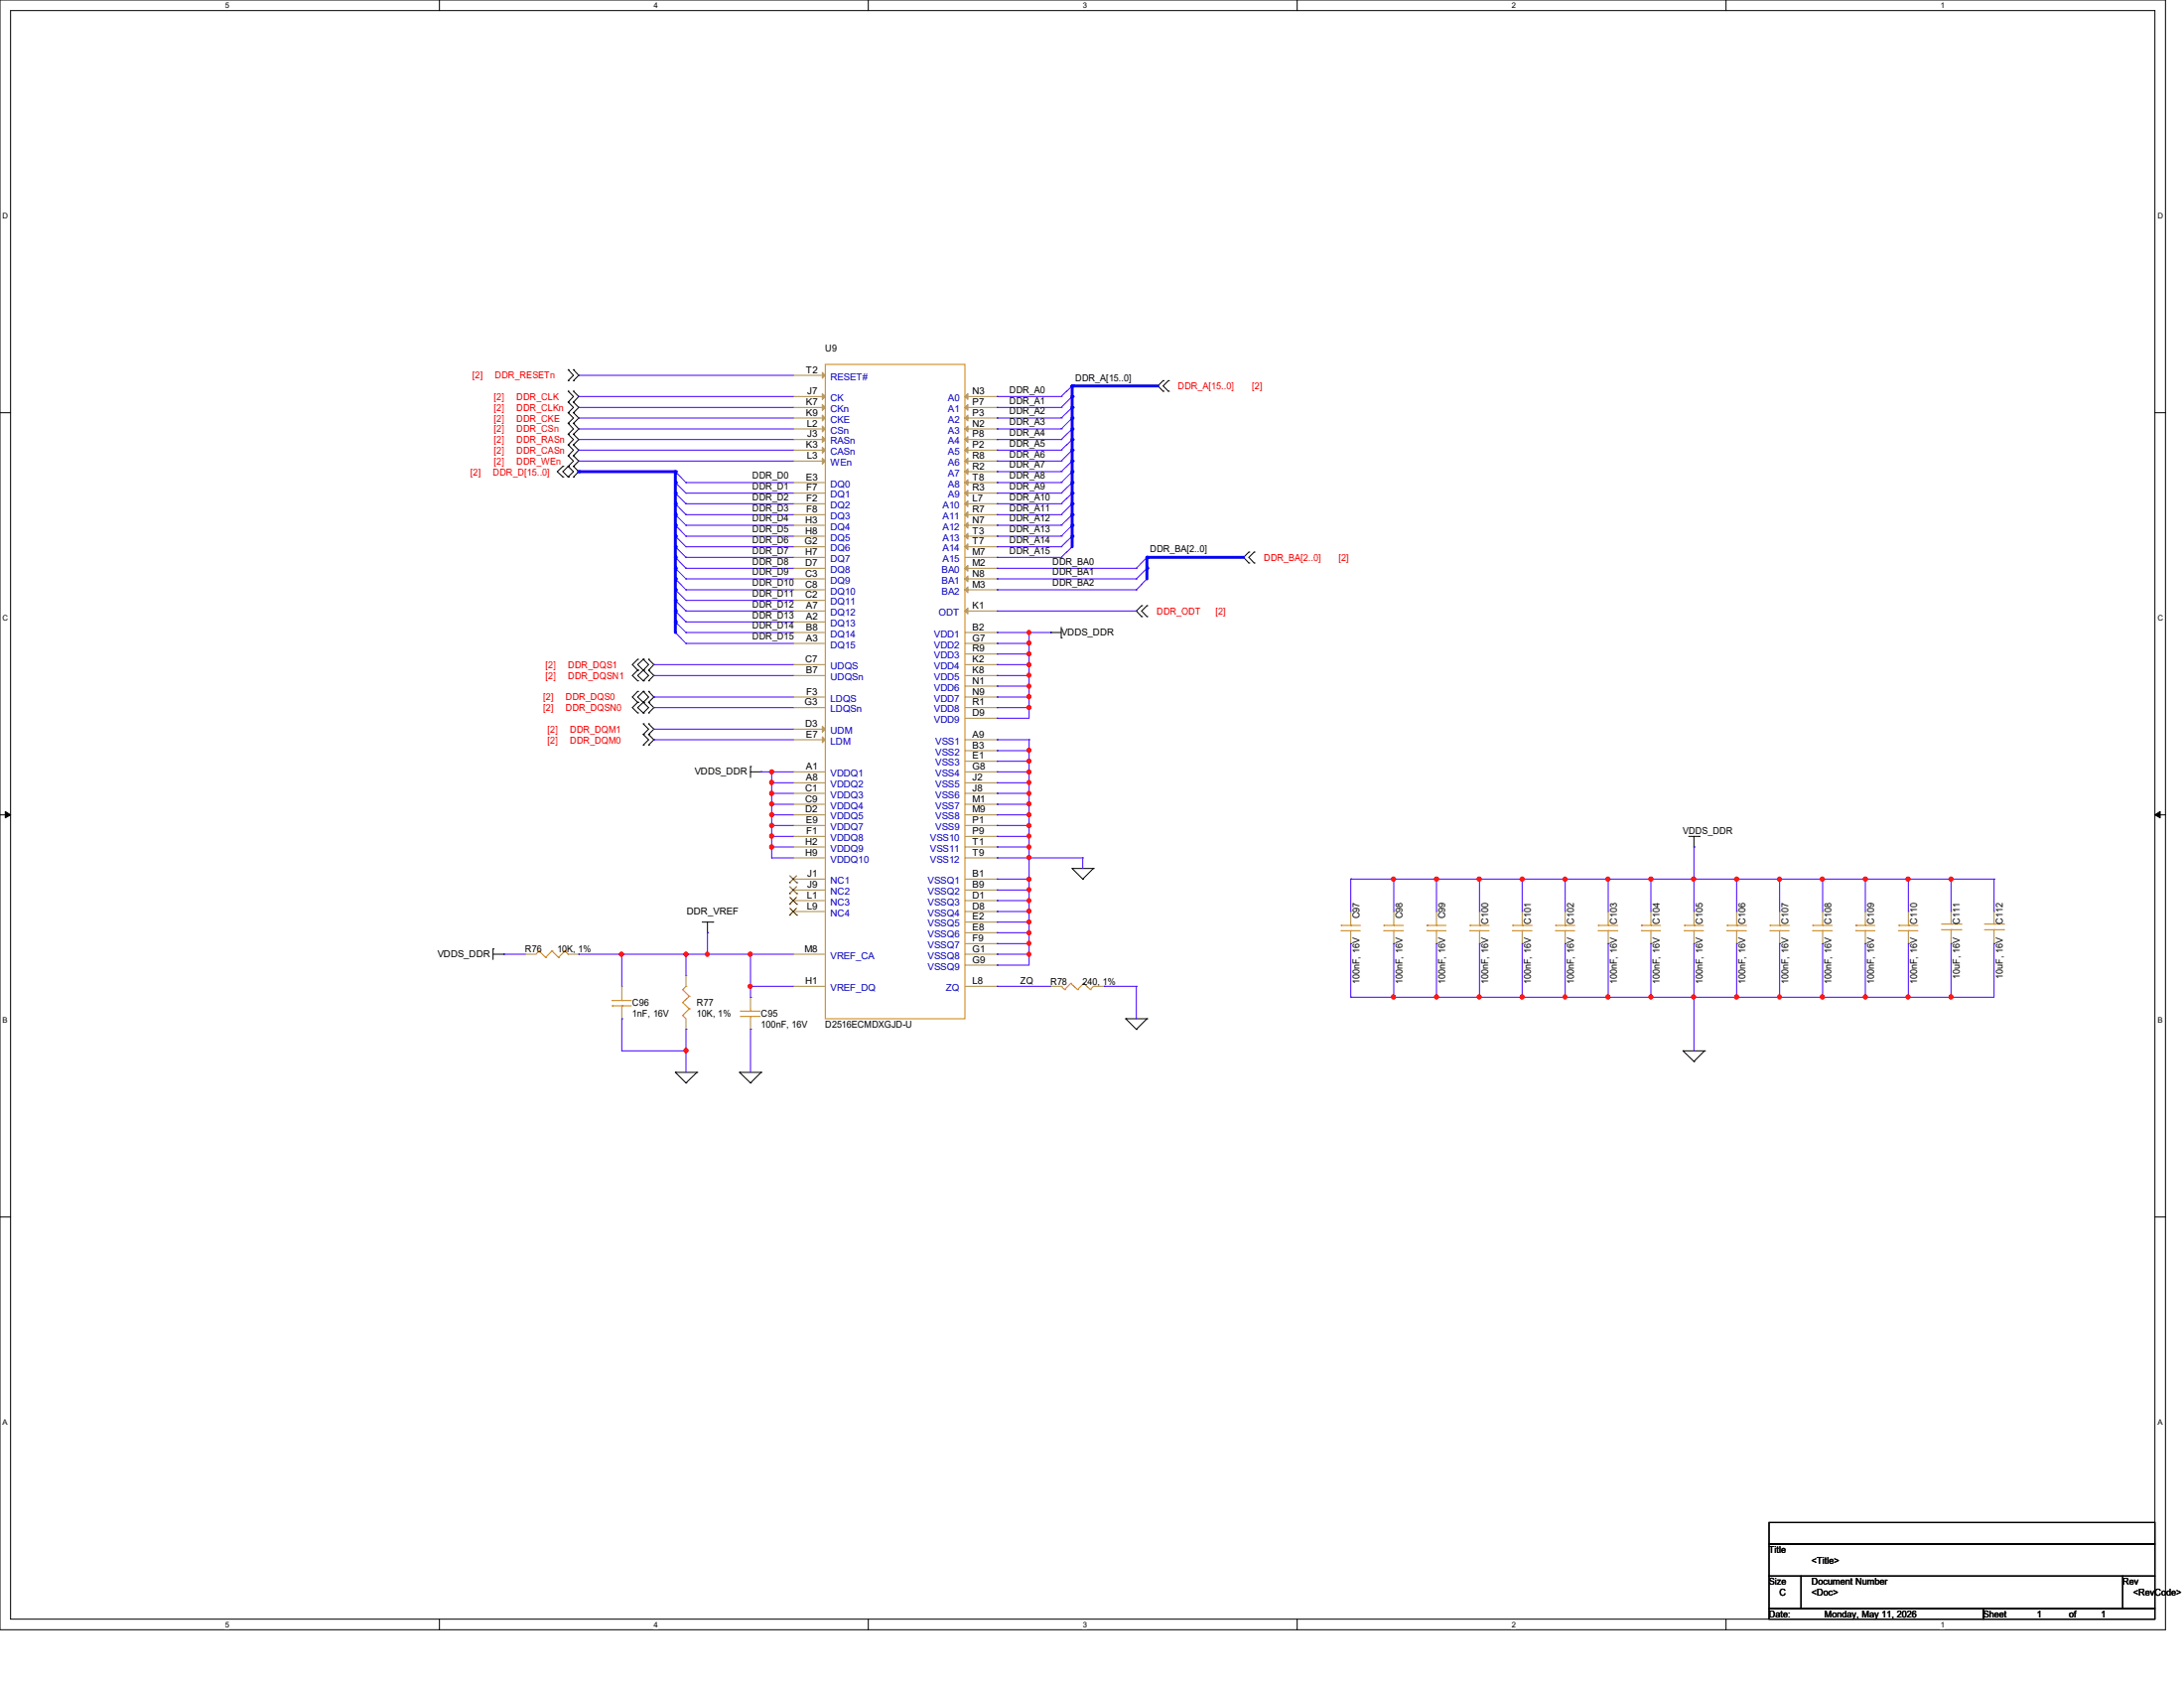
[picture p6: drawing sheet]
<svg xmlns="http://www.w3.org/2000/svg" width="279mm" height="216mm" viewBox="0 0 279 216" stroke-linecap="round" stroke-linejoin="round" font-family="sans-serif">
<path d="M0 0h277v208.4h-277zM1.4 1.4h274.3v205.7h-274.3z" fill="none" stroke="#000" stroke-width=".13"/>
<g fill="#fff">
<path d="M28.8 .1h.5v1.1h-.5z"/>
<path d="M28.8 207.2h.5v1.1h-.5z"/>
</g>
<path d="M56.2 0v1.4M56.2 207.1v1.3" fill="none" stroke="#000" stroke-width=".13"/>
<g fill="#fff">
<path d="M83.7 .1h.5v1.1h-.5z"/>
<path d="M83.7 207.2h.5v1.1h-.5z"/>
</g>
<path d="M111.1 0v1.4M111.1 207.1v1.3" fill="none" stroke="#000" stroke-width=".13"/>
<g fill="#fff">
<path d="M138.5 .1h.6v1.1h-.6z"/>
<path d="M138.5 207.2h.6v1.1h-.6z"/>
</g>
<path d="M165.9 0v1.4M165.9 207.1v1.3" fill="none" stroke="#000" stroke-width=".13"/>
<g fill="#fff">
<path d="M193.4 .1h.5v1.1h-.5z"/>
<path d="M193.4 207.2h.5v1.1h-.5z"/>
</g>
<path d="M220.8 0v1.4M220.8 207.1v1.3" fill="none" stroke="#000" stroke-width=".13"/>
<g fill="#fff">
<path d="M248.2 .1h.6v1.1h-.6z"/>
<path d="M248.2 207.2h.6v1.1h-.6z"/>
<path d="M.3 27.1h.8v1.1h-.8z"/>
<path d="M276 27.1h.7v1.1h-.7z"/>
<path d="M.3 78.5h.8v1.1h-.8z"/>
<path d="M276 78.5h.7v1.1h-.7z"/>
</g>
<path d="M0 52.8h1.4M275.7 52.8h1.3" fill="none" stroke="#000" stroke-width=".13"/>
<g fill="#fff">
<path d="M.3 129.9h.7v1.1h-.7z"/>
<path d="M276 129.9h.6v1.1h-.6z"/>
</g>
<path d="M0 104.2h1.4M275.7 104.2h1.3" fill="none" stroke="#000" stroke-width=".13"/>
<path d="M.7 103.8l.7 .4-.7 .4zM275.7 104.2l.7-.4v.8z" fill="#000" stroke="#000" stroke-width=".13"/>
<g fill="#fff">
<path d="M.3 181.4h.7v1.1h-.7z"/>
<path d="M276 181.4h.6v1.1h-.6z"/>
</g>
<g fill="none" stroke="#000" stroke-width=".13">
<path d="M72 59.6h.1M72 59.6l-.7 .7 .7 .7M72.7 48.7h.1M72.7 47.3h.1M72.7 51.4h.1M72.7 50h.1M72.7 52.8h.1M72.7 54.1h.1M72.7 55.5h.1M72.7 56.9h.1M72.7 58.3h.1M72.7 59.6h.1"/>
<path d="M72.7 47.3l.7 .7-.7 .7M72.7 50l.7 .7-.7 .7M72.7 51.4l.7 .7-.7 .7M72.7 52.8l.7 .7-.7 .6M72.7 54.1l.7 .8-.7 .6M72.7 55.5l.7 .7-.7 .7M72.7 56.9l.7 .7-.7 .7M72.7 58.3l.7 .7-1.4 1.3 .7 .7M72.7 59.6l.7 .7-.7 .7M73.4 47.3h.1M73.4 48.7h.1M73.4 50h.1"/>
<path d="M73.4 51.4h.1M73.4 52.8h.1M73.4 54.1h.1M73.4 55.5h.1M73.4 56.9h.1M73.4 58.3h.1M73.4 59.6h.1M73.4 47.3l.6 .7-.6 .7M73.4 50l.6 .7-.6 .7M73.4 51.4l.6 .7-.6 .7M73.4 52.8l.6 .7-.6 .6M73.4 54.1l.6 .8-.6 .6"/>
<path d="M73.4 55.5l.6 .7-.6 .7M73.4 56.9l.6 .7-.6 .7M73.4 58.3l.6 .7-.6 .6M73.4 59.6l.6 .7-.6 .7M148.8 48.7h.1M148.8 50h.1M148.8 48.7l-.7 .7 .7 .6M149.5 50h.1M149.5 48.7h.1M149.5 48.7l-.7 .7 .7 .6M72 61h.1M72.7 61h.1"/>
<path d="M73.4 61h.1M146 77.5h.1M146 78.9h.1M146 77.5l-.6 .6 .6 .8M146.7 78.9h.1M146.7 77.5h.1M146.7 77.5l-.7 .6 .7 .8M159.8 70.6h.1M159.8 72h.1M159.8 70.6l-.7 .7 .7 .7M160.4 72h.1M160.4 70.6h.1"/>
<path d="M160.4 70.6l-.6 .7 .6 .7M81.6 84.3h.1M81.6 85.7h.1M81.6 87.1h.1M81.6 88.4h.1M81.6 89.8h.1M81.6 91.2h.1M81.6 84.3l-.7 .7 .7 .7M81.6 85.7l-.7 .7 .7 .7M81.6 88.4l-.7 .8 .7 .6M81.6 89.8l-.7 .7 .7 .7M82.3 85.7h.1"/>
<path d="M82.3 84.3h.1M82.3 87.1h.1M82.3 89.8h.1M82.3 88.4h.1M82.3 91.2h.1M82.3 93.9h.1M82.3 92.6h.1M82.3 95.3h.1M82.3 84.3l-.7 .7 1.4 1.4-.7 .7M82.3 84.3l.7 .7-.7 .7M82.3 85.7l-.7 .7 .7 .7M82.3 88.4l-.7 .8 .7 .6"/>
<path d="M82.3 88.4l.7 .8-.7 .6M82.3 89.8l-.7 .7 .7 .7M82.3 89.8l.7 .7-.7 .7M82.3 92.6l.7 .7-.7 .6M82.3 93.9l.7 .7-.7 .7M83 84.3h.1M83 85.7h.1M83 87.1h.1M83 88.4h.1M83 89.8h.1M83 91.2h.1M83 92.6h.1"/>
<path d="M83 93.9h.1M83 95.3h.1M83 84.3l.7 .7-.7 .7M83 85.7l.7 .7-.7 .7M83 88.4l.7 .8-.7 .6M83 89.8l.7 .7-.7 .7M83 92.6l.7 .7-.7 .6M83 93.9l.7 .7-.7 .7M96 98h.1M96 98.7h1.4M96 98v1.4M97.4 98.7h.1"/>
<path d="M134.4 80.9h.1M134.4 80.9h1.4M135.8 81.6h.1M135.8 80.2v1.4M89.8 117.9h1.4M90.5 119.3h.1M90.5 117.9v1.4M91.2 117.9h.1M137.2 111.1h.1M137.2 111.1h2.7M137.2 111.1l1.3 1.3M138.5 112.4h.1"/>
<path d="M139.9 111.1h.1M139.9 111.1l-1.4 1.3M216 107h1.4M216.7 108.3h.1M216.7 107v1.3M217.4 107h.1M63.1 121.4h.1M63.1 122h1.3M63.1 121.4v1.3M64.4 122h.1M86.4 137.2h.1M86.4 137.2h2.8"/>
<path d="M86.4 137.2l1.4 1.3M87.8 138.5h.1M89.2 137.2h.1M89.2 137.2l-1.4 1.3M94.6 137.2h.1M94.6 137.2h2.8M94.6 137.2l1.4 1.3M96 138.5h.1M97.4 137.2h.1M97.4 137.2l-1.4 1.3M144 130.3h.1M144 130.3h2.7"/>
<path d="M144 130.3l1.4 1.4M145.4 131.7h.1M146.7 130.3h.1M146.7 130.3l-1.3 1.4M215.3 134.4h.1M215.3 134.4h2.8M215.3 134.4l1.4 1.4M216.7 135.8h.1M218.1 134.4h.1M218.1 134.4l-1.4 1.4M0 155.7h1.4M275.7 155.7h1.3"/>
<path d="M226.3 194.7h49.4v2.8h-49.4zM226.3 197.5h49.4v4.1h-49.4zM226.3 201.6h4.1v4.1h-4.1zM226.3 205.7h27.4v1.4h-27.4zM230.4 201.6h41.2v4.1h-41.2zM253.7 205.7h22v1.4h-22zM271.6 201.6h4.1v4.1h-4.1z"/>
</g>
<g fill="none" stroke="#4200ff" stroke-width=".13">
<path d="M74 48h.1M74 50.7h.1M74 52.1h.1M74 53.5h.1M74 54.9h.1M74 56.2h.1M74 57.6h.1M74 59h.1M74 48h27.5M74 50.7h27.5M74 52.1h27.5M74 53.5h27.5"/>
<path d="M74 54.9h27.5M74 56.2h27.5M74 57.6h27.5M74 59h27.5M135.8 50.7h.1M135.8 52.1h.1M135.8 53.5h.1M135.8 54.9h.1M135.8 56.2h.1M135.8 57.6h.1M135.8 59h.1M137.2 49.4l-1.4 1.3"/>
<path d="M137.2 50.7l-1.4 1.4M137.2 52.1l-1.4 1.4M137.2 53.5l-1.4 1.4M137.2 54.9l-1.4 1.3M137.2 56.2l-1.4 1.4M137.2 57.6l-1.4 1.4M137.2 59l-1.4 1.3M86.4 60.3h.1M86.4 61.7h.1M86.4 63.1h.1M86.4 64.4h.1M86.4 65.8h.1"/>
<path d="M86.4 67.2h.1M86.4 68.6h.1M86.4 69.9h.1M86.4 71.3h.1M86.4 72.7h.1M86.4 74h.1M86.4 75.4h.1M86.4 76.8h.1M86.4 78.1h.1M86.4 79.5h.1M86.4 60.3l1.4 1.4M86.4 61.7l1.4 1.4"/>
<path d="M86.4 63.1l1.4 1.3M86.4 64.4l1.4 1.4M86.4 65.8l1.4 1.4M86.4 67.2l1.4 1.4M86.4 68.6l1.4 1.3M86.4 69.9l1.4 1.4M86.4 71.3l1.4 1.4M86.4 72.7l1.4 1.3M86.4 74l1.4 1.4M86.4 75.4l1.4 1.4M86.4 76.8l1.4 1.3M86.4 78.1l1.4 1.4"/>
<path d="M86.4 79.5l1.4 1.4M87.8 61.7h.1M87.8 63.1h.1M87.8 64.4h.1M87.8 65.8h.1M87.8 67.2h.1M87.8 68.6h.1M87.8 69.9h.1M87.8 71.3h.1M87.8 72.7h.1M87.8 74h.1M87.8 75.4h.1"/>
<path d="M87.8 76.8h.1M87.8 78.1h.1M87.8 79.5h.1M87.8 61.7h13.7M87.8 63.1h13.7M87.8 64.4h13.7M87.8 65.8h13.7M87.8 67.2h13.7M87.8 68.6h13.7M87.8 69.9h13.7M87.8 71.3h13.7M87.8 72.7h13.7"/>
<path d="M87.8 74h13.7M87.8 75.4h13.7M87.8 76.8h13.7M87.8 78.1h13.7M87.8 79.5h13.7M135.8 60.3h.1M135.8 61.7h.1M135.8 63.1h.1M135.8 64.4h.1M135.8 65.8h.1M135.8 67.2h.1M135.8 68.6h.1"/>
<path d="M135.8 71.3h.1M135.8 69.9h.1M137.2 60.3l-1.4 1.4M137.2 61.7l-1.4 1.4M137.2 63.1l-1.4 1.3M137.2 64.4l-1.4 1.4M137.2 65.8l-1.4 1.4M137.2 67.2l-1.4 1.4M137.2 69.9l-1.4 1.4M137.2 68.6l-1.4 1.3M145.4 72.7h.1M145.4 74h.1"/>
<path d="M145.4 75.4h.1M146.7 71.3l-1.3 1.4M146.7 72.7l-1.3 1.3M146.7 74l-1.3 1.4M86.4 80.9h.1M86.4 80.9l1.4 1.4M87.8 80.9h.1M87.8 82.3h.1M87.8 80.9h13.7M87.8 82.3h13.7"/>
</g>
<g fill="none" stroke="#cc8006" stroke-width=".13">
<path d="M105.6 46.6h17.8v83.7h-17.8zM171.6 118.4h.1M171.6 119h.1M171.6 118.4h2.4M171.6 119h2.4M172.8 119h.1M172.8 118.4h.1M172.8 117.9v.5M172.8 119v.3M177 118.4h.1M177 119h.1M177 118.4h2.5"/>
<path d="M177 119h2.5M178.3 119h.1M178.3 118.4h.1M178.3 117.9v.5M178.3 119v.3M182.5 118.4h.1M182.5 119h.1M182.5 118.4h2.5M182.5 119h2.5M183.8 119h.1M183.8 118.4h.1M183.8 117.9v.5"/>
<path d="M183.8 119v.3M188 118.4h.1M188 119h.1M188 118.4h2.5M188 119h2.5M189.3 119h.1M189.3 118.4h.1M189.3 117.9v.5M189.3 119v.3M193.5 118.4h.1M193.5 119h.1M193.5 118.4h2.5"/>
<path d="M193.5 119h2.5M194.7 119h.1M194.7 118.4h.1M194.7 117.9v.5M194.7 119v.3M199 118.4h.1M199 119h.1M199 118.4h2.5M199 119h2.5M200.2 119h.1M200.2 118.4h.1M200.2 117.9v.5"/>
<path d="M200.2 119v.3M204.5 118.4h.1M204.5 119h.1M204.5 118.4h2.5M204.5 119h2.5M205.7 119h.1M205.7 118.4h.1M205.7 117.9v.5M205.7 119v.3M210 118.4h.1M210 119h.1M210 118.4h2.4"/>
<path d="M210 119h2.4M211.2 119h.1M211.2 118.4h.1M211.2 117.9v.5M211.2 119v.3M215.5 118.4h.1M215.5 119h.1M215.5 118.4h2.4M215.5 119h2.4M216.7 119h.1M216.7 118.4h.1M216.7 117.9v.5"/>
<path d="M216.7 119v.3M220.9 118.4h.1M220.9 119h.1M220.9 118.4h2.5M220.9 119h2.5M222.2 119h.1M222.2 118.4h.1M222.2 117.9v.5M222.2 119v.3M226.4 118.4h.1M226.4 119h.1M226.4 118.4h2.5"/>
<path d="M226.4 119h2.5M227.7 119h.1M227.7 118.4h.1M227.7 117.9v.5M227.7 119v.3M231.9 118.4h.1M231.9 119h.1M231.9 118.4h2.5M231.9 119h2.5M233.2 119h.1M233.2 118.4h.1M233.2 117.9v.5"/>
<path d="M233.2 119v.3M237.4 118.4h.1M237.4 119h.1M237.4 118.4h2.5M237.4 119h2.5M238.6 119h.1M238.6 118.4h.1M238.6 117.9v.5M238.6 119v.3M242.9 118.4h.1M242.9 119h.1M242.9 118.4h2.5"/>
<path d="M242.9 119h2.5M244.1 119h.1M244.1 118.4h.1M244.1 117.9v.5M244.1 119v.3M248.4 118.9h2.5M248.4 118.2h2.5M249.6 118.2h.1M249.6 118.9h.1M249.6 117.9v.3M249.6 118.9v.4M250.9 118.9h.1"/>
<path d="M250.9 118.2h.1M253.9 118.9h2.4M253.9 118.2h2.4M255.1 118.2h.1M255.1 118.9h.1M255.1 117.9v.3M255.1 118.9v.4M256.3 118.9h.1M256.3 118.2h.1M69 121.6h.1M69 121.6l-.4 .4M69 121.6l.8 .9"/>
<path d="M69.8 122.5h.1M70.6 121.6h.1M70.6 121.6l-.8 .9M70.6 121.6l.9 .9M71.5 122.5h.1M72.3 121.6h.1M72.3 121.6l-.8 .9M72.3 121.6l.4 .4M72.7 122h.1M78.3 128h.1M78.3 128.7h.1M78.3 128h2.5"/>
<path d="M78.3 128.7h2.5M79.5 128.7h.1M79.5 128h.1M79.5 127.6v.4M79.5 128.7v.2M87.3 129.9h.1M87.3 128.2h.1M87.3 126.6h.1M87.3 129.9l.5 .4M87.3 128.2l.9 .8M87.3 126.6l.9 .8M87.8 126.2h.1"/>
<path d="M87.8 126.2l-.5 .4M88.2 129h.1M88.2 127.4h.1M88.2 129l-.9 .9M88.2 127.4l-.9 .8M94.7 129.3h.1M94.7 130h.1M94.7 129.3h2.5M94.7 130h2.5M96 130h.1M96 129.3h.1M96 128.9v.4"/>
<path d="M96 130v.3M135.8 126.2h.1M135.8 126.2l.4 .4M136.2 126.6h.1M137 125.8h.1M137 125.8l.8 .8M137 125.8l-.8 .8M137.8 126.6h.1M138.6 125.8h.1M138.6 125.8l.9 .8M138.6 125.8l-.8 .8M139.5 126.6h.1"/>
<path d="M139.9 126.2l-.4 .4"/>
</g>
<g fill="none" stroke="#a84" stroke-width=".13">
<path d="M101.5 57.6h.1M101.5 50.7h.1M101.5 53.5h.1M101.5 52.1h.1M101.5 54.9h.1M101.5 56.2h.1M101.5 48h.1M101.5 59h.1M101.5 50.7h4.1M101.5 52.1h4.1M101.5 53.5h4.1M101.5 54.9h4.1"/>
<path d="M101.5 56.2h4.1M101.5 57.6h4.1M101.5 59h4.1M101.5 48h4.1M123.4 50.7h4.2M123.4 52.1h4.2M123.4 53.5h4.2M123.4 54.9h4.2M123.4 56.2h4.2M123.4 57.6h4.2M123.4 59h4.2M127.6 50.7h.1"/>
<path d="M127.6 52.1h.1M127.6 53.5h.1M127.6 54.9h.1M127.6 56.2h.1M127.6 57.6h.1M127.6 59h.1M101.5 61.7h.1M101.5 63.1h.1M101.5 75.4h.1M101.5 76.8h.1M101.5 78.1h.1M101.5 79.5h.1"/>
<path d="M101.5 64.4h.1M101.5 65.8h.1M101.5 67.2h.1M101.5 68.6h.1M101.5 69.9h.1M101.5 71.3h.1M101.5 72.7h.1M101.5 74h.1M101.5 64.4h4.1M101.5 65.8h4.1M101.5 67.2h4.1M101.5 68.6h4.1"/>
<path d="M101.5 69.9h4.1M101.5 71.3h4.1M101.5 61.7h4.1M101.5 63.1h4.1M101.5 72.7h4.1M101.5 74h4.1M101.5 75.4h4.1M101.5 76.8h4.1M101.5 78.1h4.1M101.5 79.5h4.1M123.4 64.4h4.2M123.4 65.8h4.2"/>
<path d="M123.4 67.2h4.2M123.4 68.6h4.2M123.4 69.9h4.2M123.4 71.3h4.2M123.4 60.3h4.2M123.4 61.7h4.2M123.4 63.1h4.2M123.4 72.7h4.2M123.4 74h4.2M123.4 75.4h4.2M123.4 78.1h4.2M127.6 64.4h.1"/>
<path d="M127.6 65.8h.1M127.6 67.2h.1M127.6 68.6h.1M127.6 69.9h.1M127.6 71.3h.1M127.6 60.3h.1M127.6 61.7h.1M127.6 63.1h.1M127.6 72.7h.1M127.6 74h.1M127.6 75.4h.1M127.6 78.1h.1"/>
<path d="M101.5 80.9h.1M101.5 82.3h.1M101.5 94.6h.1M101.5 89.2h.1M101.5 90.5h.1M101.5 93.3h.1M101.5 85h.1M101.5 86.4h.1M101.5 98.7h.1M101.5 80.9h4.1M101.5 82.3h4.1M101.5 94.6h4.1"/>
<path d="M101.5 89.2h4.1M101.5 90.5h4.1M101.5 93.3h4.1M101.5 85h4.1M101.5 86.4h4.1M101.5 98.7h4.1M123.4 80.9h4.2M123.4 82.3h4.2M123.4 94.6h4.2M123.4 89.2h4.2M123.4 90.5h4.2M123.4 85h4.2"/>
<path d="M123.4 86.4h4.2M123.4 83.7h4.2M123.4 87.8h4.2M123.4 91.9h4.2M123.4 98.7h4.2M123.4 96h4.2M123.4 97.4h4.2M127.6 80.9h.1M127.6 82.3h.1M127.6 83.7h.1M127.6 85h.1M127.6 86.4h.1"/>
<path d="M127.6 87.8h.1M127.6 89.2h.1M127.6 90.5h.1M127.6 91.9h.1M127.6 94.6h.1M127.6 96h.1M127.6 97.4h.1M127.6 98.7h.1M101.5 112.4h.1M101.5 113.8h.1M101.5 115.2h.1M101.5 116.6h.1"/>
<path d="M101.5 109.7h.1M101.5 100.1h.1M101.5 101.5h.1M101.5 102.9h.1M101.5 104.2h.1M101.5 105.6h.1M101.5 107h.1M101.5 108.3h.1M101.5 112.4h4.1M101.5 113.8h4.1M101.5 115.2h4.1M101.5 116.6h4.1"/>
<path d="M101.5 109.7h4.1M101.5 100.1h4.1M101.5 101.5h4.1M101.5 102.9h4.1M101.5 104.2h4.1M101.5 105.6h4.1M101.5 107h4.1M101.5 108.3h4.1M123.4 112.4h4.2M123.4 113.8h4.2M123.4 115.2h4.2M123.4 116.6h4.2"/>
<path d="M123.4 109.7h4.2M123.4 100.1h4.2M123.4 101.5h4.2M123.4 102.9h4.2M123.4 104.2h4.2M123.4 105.6h4.2M123.4 107h4.2M123.4 108.3h4.2M123.4 117.9h4.2M123.4 119.3h4.2M127.6 107h.1M127.6 108.3h.1"/>
<path d="M127.6 109.7h.1M127.6 100.1h.1M127.6 101.5h.1M127.6 102.9h.1M127.6 104.2h.1M127.6 105.6h.1M127.6 112.4h.1M127.6 113.8h.1M127.6 115.2h.1M127.6 116.6h.1M127.6 117.9h.1M127.6 119.3h.1"/>
<path d="M172.8 116.6h.1M172.8 116.6v1.3M172.8 119.3v1.4M178.3 116.6h.1M178.3 116.6v1.3M178.3 119.3v1.4M183.8 116.6h.1M183.8 116.6v1.3M183.8 119.3v1.4M189.3 116.6h.1M189.3 116.6v1.3M189.3 119.3v1.4"/>
<path d="M194.7 116.6h.1M194.7 116.6v1.3M194.7 119.3v1.4M200.2 116.6h.1M200.2 116.6v1.3M200.2 119.3v1.4M205.7 116.6h.1M205.7 116.6v1.3M205.7 119.3v1.4M211.2 116.6h.1M211.2 116.6v1.3M211.2 119.3v1.4"/>
<path d="M216.7 116.6h.1M216.7 116.6v1.3M216.7 119.3v1.4M222.2 116.6h.1M222.2 116.6v1.3M222.2 119.3v1.4M227.7 116.6h.1M227.7 116.6v1.3M227.7 119.3v1.4M233.2 116.6h.1M233.2 116.6v1.3M233.2 119.3v1.4"/>
<path d="M238.6 116.6h.1M238.6 116.6v1.3M238.6 119.3v1.4M244.1 116.6h.1M244.1 116.6v1.3M244.1 119.3v1.4M249.6 116.6h.1M249.6 116.6v1.3M249.6 119.3v1.4M255.1 116.6h.1M255.1 116.6v1.3M255.1 119.3v1.4"/>
<path d="M67.2 122h.1M67.2 122h1.4M72.7 122h1.3M74 122h.1M79.5 130.3h.1M79.5 126.2h.1M79.5 126.2v1.4M79.5 128.9v1.4M87.8 131.7h.1M87.8 124.8h.1M87.8 124.8v1.4M87.8 130.3v1.4"/>
<path d="M96 131.7h.1M96 127.6h.1M96 127.6v1.3M96 130.3v1.4M101.5 122h.1M101.5 126.2h.1M101.5 122h4.1M101.5 126.2h4.1M123.4 122h4.2M123.4 126.2h4.2M123.4 120.7h4.2M123.4 123.4h4.2"/>
<path d="M127.6 120.7h.1M127.6 122h.1M127.6 123.4h.1M127.6 126.2h.1M134.4 126.2h.1M134.4 126.2h1.4M139.9 126.2h1.4M141.3 126.2h.1M172.8 120.7h.1M178.3 120.7h.1M183.8 120.7h.1M189.3 120.7h.1"/>
<path d="M194.7 120.7h.1M200.2 120.7h.1M205.7 120.7h.1M211.2 120.7h.1M216.7 120.7h.1M222.2 120.7h.1M227.7 120.7h.1M233.2 120.7h.1M238.6 120.7h.1M244.1 120.7h.1M249.6 120.7h.1M255.1 120.7h.1"/>
</g>
<g fill="#a84" stroke="#a84" stroke-width=".13">
<path d="M123.4 50.7l.4-.4v.8z"/>
<path d="M123.4 52.1l.4-.4v.8z"/>
<path d="M123.4 64.4l.4-.3v.7z"/>
<path d="M123.4 65.8l.4-.4v.8z"/>
<path d="M123.4 67.2l.4-.4v.8z"/>
<path d="M123.4 68.6l.4-.4v.8z"/>
<path d="M123.4 69.9l.4-.3v.7z"/>
<path d="M123.4 53.5l.4-.4v.7z"/>
<path d="M123.4 54.9l.4-.4v.7z"/>
<path d="M123.4 56.2l.4-.4v.8z"/>
<path d="M123.8 57.2v.8l-.4-.4z"/>
<path d="M123.4 59l.4-.4v.8z"/>
<path d="M123.8 59.9v.8l-.4-.4z"/>
<path d="M123.4 61.7l.4-.4v.8z"/>
<path d="M123.4 63.1l.4-.4v.8z"/>
<path d="M123.8 72.3v.8l-.4-.4z"/>
<path d="M123.4 74l.4-.3v.7z"/>
<path d="M123.8 75.1v.7l-.4-.4z"/>
<path d="M105.2 57.2l.4 .4-.4 .4z"/>
<path d="M105.2 50.3l.4 .4-.4 .4z"/>
<path d="M105.2 53.1l.4 .4-.4 .3z"/>
<path d="M105.2 51.7l.4 .4-.4 .4z"/>
<path d="M105.2 54.5l.4 .4-.4 .3z"/>
<path d="M105.2 94.2l.4 .4-.4 .4z"/>
<path d="M123.4 78.1l.4-.3v.7z"/>
<path d="M105.2 55.8l.4 .4-.4 .4z"/>
<path d="M105.2 47.6l.4 .4-.4 .4z"/>
<path d="M105.2 92.9l.4 .4-.4 .3z"/>
<path d="M105.2 58.6l.4 .4-.4 .4z"/>
</g>
<g fill="none" stroke="#804000" stroke-width=".13">
<path d="M101 112.9h.1M101 114.3h.1M101 115.7h.1M101 117.1h.1M101 112l.9 .9M101 113.4l.9 .9M101 114.8l.9 .9M101 116.2l.9 .9M101.9 112l-.9 .9M101.9 113.4l-.9 .9M101.9 114.8l-.9 .9M101.9 116.2l-.9 .9"/>
<path d="M101.9 112.9h.1M101.9 114.3h.1M101.9 115.7h.1M101.9 117.1h.1"/>
</g>
<path d="M86.4 60.3v1.4" fill="none" stroke="#00f" stroke-width=".38"/>
<circle cx="86.4" cy="60.3" r=".19" fill="#00f"/>
<path d="M86.4 61.7v1.4" fill="none" stroke="#00f" stroke-width=".38"/>
<circle cx="86.4" cy="61.7" r=".19" fill="#00f"/>
<path d="M86.4 63.1v1.3" fill="none" stroke="#00f" stroke-width=".38"/>
<circle cx="86.4" cy="63.1" r=".19" fill="#00f"/>
<path d="M86.4 64.4v1.4" fill="none" stroke="#00f" stroke-width=".38"/>
<circle cx="86.4" cy="64.4" r=".19" fill="#00f"/>
<path d="M86.4 65.8v1.4" fill="none" stroke="#00f" stroke-width=".38"/>
<circle cx="86.4" cy="65.8" r=".19" fill="#00f"/>
<path d="M86.4 67.2v1.4" fill="none" stroke="#00f" stroke-width=".38"/>
<circle cx="86.4" cy="67.2" r=".19" fill="#00f"/>
<path d="M86.4 68.6v1.3" fill="none" stroke="#00f" stroke-width=".38"/>
<circle cx="86.4" cy="68.6" r=".19" fill="#00f"/>
<path d="M86.4 69.9v1.4" fill="none" stroke="#00f" stroke-width=".38"/>
<circle cx="86.4" cy="69.9" r=".19" fill="#00f"/>
<path d="M86.4 71.3v1.4" fill="none" stroke="#00f" stroke-width=".38"/>
<circle cx="86.4" cy="71.3" r=".19" fill="#00f"/>
<path d="M86.4 72.7v1.3" fill="none" stroke="#00f" stroke-width=".38"/>
<circle cx="86.4" cy="72.7" r=".19" fill="#00f"/>
<path d="M86.4 74v1.4" fill="none" stroke="#00f" stroke-width=".38"/>
<circle cx="86.4" cy="74" r=".19" fill="#00f"/>
<path d="M86.4 75.4v1.4" fill="none" stroke="#00f" stroke-width=".38"/>
<circle cx="86.4" cy="75.4" r=".19" fill="#00f"/>
<path d="M86.4 76.8v1.3" fill="none" stroke="#00f" stroke-width=".38"/>
<circle cx="86.4" cy="76.8" r=".19" fill="#00f"/>
<path d="M86.4 78.1v1.4" fill="none" stroke="#00f" stroke-width=".38"/>
<circle cx="86.4" cy="78.1" r=".19" fill="#00f"/>
<path d="M86.4 79.5v1.4" fill="none" stroke="#00f" stroke-width=".38"/>
<circle cx="86.4" cy="79.5" r=".19" fill="#00f"/>
<path d="M74 60.3h12.4" fill="none" stroke="#00f" stroke-width=".38"/>
<circle cx="74" cy="60.3" r=".19" fill="#00f"/>
<g fill="none" stroke="#4200ff" stroke-width=".13">
<path d="M127.6 50.7h.1M127.6 52.1h.1M127.6 53.5h.1M127.6 54.9h.1M127.6 56.2h.1M127.6 57.6h.1M127.6 59h.1M127.6 50.7h8.2M127.6 52.1h8.2M127.6 53.5h8.2M127.6 54.9h8.2M127.6 56.2h8.2"/>
<path d="M127.6 57.6h8.2M127.6 59h8.2M127.6 60.3h.1M127.6 61.7h.1M127.6 63.1h.1M127.6 64.4h.1M127.6 65.8h.1M127.6 67.2h.1M127.6 68.6h.1M127.6 69.9h.1M127.6 71.3h.1M127.6 60.3h8.2"/>
<path d="M127.6 61.7h8.2M127.6 63.1h8.2M127.6 64.4h8.2M127.6 65.8h8.2M127.6 67.2h8.2M127.6 68.6h8.2M127.6 69.9h8.2M127.6 71.3h8.2"/>
</g>
<path d="M137.2 49.4v1.3" fill="none" stroke="#00f" stroke-width=".38"/>
<circle cx="137.2" cy="49.4" r=".19" fill="#00f"/>
<path d="M137.2 50.7v1.4" fill="none" stroke="#00f" stroke-width=".38"/>
<circle cx="137.2" cy="50.7" r=".19" fill="#00f"/>
<path d="M137.2 52.1v1.4" fill="none" stroke="#00f" stroke-width=".38"/>
<circle cx="137.2" cy="52.1" r=".19" fill="#00f"/>
<path d="M137.2 53.5v1.4" fill="none" stroke="#00f" stroke-width=".38"/>
<circle cx="137.2" cy="53.5" r=".19" fill="#00f"/>
<path d="M137.2 54.9v1.3" fill="none" stroke="#00f" stroke-width=".38"/>
<circle cx="137.2" cy="54.9" r=".19" fill="#00f"/>
<path d="M137.2 56.2v1.4" fill="none" stroke="#00f" stroke-width=".38"/>
<circle cx="137.2" cy="56.2" r=".19" fill="#00f"/>
<path d="M137.2 57.6v1.4" fill="none" stroke="#00f" stroke-width=".38"/>
<circle cx="137.2" cy="57.6" r=".19" fill="#00f"/>
<path d="M137.2 59v1.3" fill="none" stroke="#00f" stroke-width=".38"/>
<circle cx="137.2" cy="59" r=".19" fill="#00f"/>
<path d="M137.2 60.3v1.4" fill="none" stroke="#00f" stroke-width=".38"/>
<circle cx="137.2" cy="60.3" r=".19" fill="#00f"/>
<path d="M137.2 61.7v1.4" fill="none" stroke="#00f" stroke-width=".38"/>
<circle cx="137.2" cy="61.7" r=".19" fill="#00f"/>
<path d="M137.2 63.1v1.3" fill="none" stroke="#00f" stroke-width=".38"/>
<circle cx="137.2" cy="63.1" r=".19" fill="#00f"/>
<path d="M137.2 64.4v1.4" fill="none" stroke="#00f" stroke-width=".38"/>
<circle cx="137.2" cy="64.4" r=".19" fill="#00f"/>
<path d="M137.2 65.8v1.4" fill="none" stroke="#00f" stroke-width=".38"/>
<circle cx="137.2" cy="65.8" r=".19" fill="#00f"/>
<path d="M137.2 67.2v1.4" fill="none" stroke="#00f" stroke-width=".38"/>
<circle cx="137.2" cy="67.2" r=".19" fill="#00f"/>
<path d="M137.2 68.6v1.3" fill="none" stroke="#00f" stroke-width=".38"/>
<circle cx="137.2" cy="68.6" r=".19" fill="#00f"/>
<path d="M137.2 49.4h10.9" fill="none" stroke="#00f" stroke-width=".38"/>
<circle cx="137.2" cy="49.4" r=".19" fill="#00f"/>
<path d="M146.7 71.3h12.4" fill="none" stroke="#00f" stroke-width=".38"/>
<circle cx="146.7" cy="71.3" r=".19" fill="#00f"/>
<path d="M146.7 71.3v1.4" fill="none" stroke="#00f" stroke-width=".38"/>
<circle cx="146.7" cy="71.3" r=".19" fill="#00f"/>
<path d="M127.6 72.7h.1M127.6 72.7h17.8" fill="none" stroke="#4200ff" stroke-width=".13"/>
<path d="M146.7 72.7v1.3" fill="none" stroke="#00f" stroke-width=".38"/>
<circle cx="146.7" cy="72.7" r=".19" fill="#00f"/>
<g fill="none" stroke="#4200ff" stroke-width=".13">
<path d="M127.6 74h.1M127.6 75.4h.1M127.6 74h17.8M127.6 75.4h17.8M127.6 78.1h17.8M145.4 78.1h.1M83.7 85h.1M83.7 86.4h.1M83.7 89.2h.1M83.7 90.5h.1M83.7 93.3h.1M83.7 94.6h.1"/>
<path d="M83.7 85h17.8M83.7 86.4h17.8M83.7 89.2h17.8M83.7 90.5h17.8M83.7 94.6h17.8M83.7 93.3h17.8M97.4 98.7h.1M97.4 98.7h4.1M98.7 98.7h.1M98.7 98.7v11M127.6 80.9h.1M127.6 82.3h.1"/>
<path d="M127.6 83.7h.1M127.6 85h.1M127.6 86.4h.1M127.6 87.8h.1M127.6 89.2h.1M127.6 90.5h.1M127.6 91.9h.1M127.6 94.6h.1M127.6 96h.1M127.6 97.4h.1M127.6 98.7h.1M127.6 80.9h6.8"/>
<path d="M127.6 82.3h4.1M127.6 83.7h4.1M127.6 85h4.1M127.6 86.4h4.1M127.6 87.8h4.1M127.6 89.2h4.1M127.6 90.5h4.1M127.6 94.6h4.1M127.6 96h4.1M127.6 97.4h4.1M127.6 98.7h4.1M131.7 80.9h.1"/>
<path d="M131.7 82.3h.1M131.7 83.7h.1M131.7 85h.1M131.7 86.4h.1M131.7 87.8h.1M131.7 89.2h.1M131.7 90.5h.1M131.7 94.6h.1M131.7 96h.1M131.7 97.4h.1M131.7 98.7h.1M131.7 80.9v11h-4.1"/>
<path d="M131.7 94.6v28.8h-4.1M90.5 119.3h.1M90.5 119.3v2.7M98.7 100.1h.1M98.7 101.5h.1M98.7 102.9h.1M98.7 104.2h.1M98.7 105.6h.1M98.7 107h.1M98.7 108.3h.1M98.7 109.7h.1M98.7 100.1h2.8"/>
<path d="M98.7 101.5h2.8M98.7 102.9h2.8M98.7 104.2h2.8M98.7 105.6h2.8M98.7 107h2.8M98.7 108.3h2.8M98.7 109.7h2.8M127.6 100.1h.1M127.6 101.5h.1M127.6 102.9h.1M127.6 104.2h.1M127.6 105.6h.1"/>
<path d="M127.6 107h.1M127.6 108.3h.1M127.6 109.7h.1M127.6 112.4h.1M127.6 113.8h.1M127.6 115.2h.1M127.6 116.6h.1M127.6 117.9h.1M127.6 119.3h.1M127.6 100.1h4.1M127.6 101.5h4.1M127.6 102.9h4.1"/>
<path d="M127.6 104.2h4.1M127.6 105.6h4.1M127.6 107h4.1M127.6 108.3h4.1M127.6 109.7h10.9M127.6 112.4h4.1M127.6 113.8h4.1M127.6 115.2h4.1M127.6 116.6h4.1M127.6 117.9h4.1M127.6 119.3h4.1M131.7 100.1h.1"/>
<path d="M131.7 101.5h.1M131.7 102.9h.1M131.7 104.2h.1M131.7 105.6h.1M131.7 107h.1M131.7 108.3h.1M131.7 109.7h.1M131.7 112.4h.1M131.7 113.8h.1M131.7 115.2h.1M131.7 116.6h.1M131.7 117.9h.1"/>
<path d="M131.7 119.3h.1M138.5 109.7h.1M138.5 109.7v1.4M172.8 112.4h.1M172.8 112.4h82.3M172.8 112.4v4.2M178.3 112.4h.1M178.3 112.4v4.2M183.8 112.4h.1M183.8 112.4v4.2M189.3 112.4h.1M189.3 112.4v4.2"/>
<path d="M194.7 112.4h.1M194.7 112.4v4.2M200.2 112.4h.1M200.2 112.4v4.2M205.7 112.4h.1M205.7 112.4v4.2M211.2 112.4h.1M211.2 112.4v4.2M216.7 112.4h.1M216.7 108.3h.1M216.7 108.3v8.3M222.2 112.4h.1"/>
<path d="M222.2 112.4v4.2M227.7 112.4h.1M227.7 112.4v4.2M233.2 112.4h.1M233.2 112.4v4.2M238.6 112.4h.1M238.6 112.4v4.2M244.1 112.4h.1M244.1 112.4v4.2M249.6 112.4h.1M249.6 112.4v4.2M255.1 112.4h.1"/>
<path d="M255.1 112.4v4.2M64.4 122h.1M64.4 122h2.8M74 122h.1M74 122h27.5M79.5 122h.1M79.5 130.3h.1M79.5 134.4h.1M79.5 122v4.2M79.5 130.3v4.1M79.5 134.4h8.3M87.8 122h.1"/>
<path d="M87.8 131.7h.1M87.8 134.4h.1M87.8 122v2.8M87.8 131.7v5.5M90.5 122h.1M96 131.7h.1M96 126.2h.1M96 122h.1M96 127.6h.1M96 122v5.6M96 131.7v5.5M96 126.2h5.5"/>
<path d="M127.6 120.7h.1M127.6 122h.1M127.6 123.4h.1M127.6 126.2h.1M127.6 120.7h4.1M127.6 122h4.1M127.6 126.2h6.8M131.7 120.7h.1M131.7 122h.1M141.3 126.2h.1M141.3 126.2h4.1M145.4 126.2h.1"/>
<path d="M145.4 126.2v4.1M172.8 120.7h.1M172.8 127.6h.1M172.8 120.7v6.9M178.3 120.7h.1M178.3 127.6h.1M178.3 120.7v6.9M183.8 120.7h.1M183.8 127.6h.1M183.8 120.7v6.9M189.3 120.7h.1M189.3 127.6h.1"/>
<path d="M189.3 120.7v6.9M194.7 120.7h.1M194.7 127.6h.1M194.7 120.7v6.9M200.2 120.7h.1M200.2 127.6h.1M200.2 120.7v6.9M205.7 120.7h.1M205.7 127.6h.1M205.7 120.7v6.9M211.2 120.7h.1M211.2 127.6h.1"/>
<path d="M211.2 120.7v6.9M216.7 120.7h.1M216.7 127.6h.1M216.7 120.7v13.7M222.2 120.7h.1M222.2 127.6h.1M222.2 120.7v6.9M227.7 120.7h.1M227.7 127.6h.1M227.7 120.7v6.9M233.2 120.7h.1M233.2 127.6h.1"/>
<path d="M233.2 120.7v6.9M238.6 120.7h.1M238.6 127.6h.1M238.6 120.7v6.9M244.1 120.7h.1M244.1 127.6h.1M244.1 120.7v6.9M249.6 120.7h.1M249.6 127.6h.1M249.6 120.7v6.9M255.1 120.7h.1M255.1 120.7v6.9h-82.3"/>
</g>
<g fill="#f00" stroke="#f00" stroke-width=".13">
<circle cx="131.6" cy="80.9" r=".24"/>
<circle cx="131.6" cy="82.2" r=".24"/>
<circle cx="131.6" cy="83.6" r=".24"/>
<circle cx="131.6" cy="85" r=".24"/>
<circle cx="131.6" cy="87.7" r=".24"/>
<circle cx="131.6" cy="86.3" r=".24"/>
<circle cx="131.6" cy="89.1" r=".24"/>
<circle cx="131.6" cy="90.5" r=".24"/>
<circle cx="131.6" cy="96" r=".24"/>
<circle cx="131.6" cy="97.3" r=".24"/>
<circle cx="131.6" cy="98.7" r=".24"/>
<circle cx="131.6" cy="100.1" r=".24"/>
<circle cx="131.6" cy="101.5" r=".24"/>
<circle cx="131.6" cy="102.8" r=".24"/>
<circle cx="131.6" cy="105.6" r=".24"/>
<circle cx="131.6" cy="104.2" r=".24"/>
<circle cx="131.6" cy="108.3" r=".24"/>
<circle cx="131.6" cy="106.9" r=".24"/>
<circle cx="131.6" cy="109.7" r=".24"/>
<circle cx="131.6" cy="113.8" r=".24"/>
<circle cx="131.6" cy="112.4" r=".24"/>
<circle cx="131.6" cy="116.5" r=".24"/>
<circle cx="131.6" cy="115.2" r=".24"/>
<circle cx="131.6" cy="119.3" r=".24"/>
<circle cx="131.6" cy="117.9" r=".24"/>
<circle cx="131.6" cy="120.6" r=".24"/>
<circle cx="131.6" cy="122" r=".24"/>
<circle cx="98.7" cy="98.7" r=".25"/>
<circle cx="98.7" cy="100.1" r=".25"/>
<circle cx="98.7" cy="102.8" r=".25"/>
<circle cx="98.7" cy="101.5" r=".25"/>
<circle cx="98.7" cy="105.6" r=".25"/>
<circle cx="98.7" cy="104.2" r=".25"/>
<circle cx="98.7" cy="106.9" r=".25"/>
<circle cx="98.7" cy="108.3" r=".25"/>
<circle cx="96" cy="122" r=".25"/>
<circle cx="90.5" cy="122" r=".24"/>
<circle cx="87.8" cy="122" r=".25"/>
<circle cx="87.8" cy="134.4" r=".25"/>
<circle cx="96" cy="126.2" r=".25"/>
<circle cx="79.5" cy="122" r=".25"/>
<circle cx="178.3" cy="127.5" r=".25"/>
<circle cx="227.6" cy="127.5" r=".24"/>
<circle cx="222.2" cy="127.5" r=".25"/>
<circle cx="211.2" cy="127.5" r=".25"/>
<circle cx="205.7" cy="127.5" r=".25"/>
<circle cx="194.7" cy="127.5" r=".25"/>
<circle cx="189.2" cy="127.5" r=".25"/>
<circle cx="183.8" cy="127.5" r=".25"/>
<circle cx="178.3" cy="112.4" r=".25"/>
<circle cx="183.8" cy="112.4" r=".25"/>
<circle cx="194.7" cy="112.4" r=".25"/>
<circle cx="189.2" cy="112.4" r=".25"/>
<circle cx="200.2" cy="112.4" r=".24"/>
<circle cx="211.2" cy="112.4" r=".25"/>
<circle cx="205.7" cy="112.4" r=".25"/>
<circle cx="227.6" cy="112.4" r=".24"/>
<circle cx="222.2" cy="112.4" r=".25"/>
<circle cx="216.7" cy="127.5" r=".25"/>
<circle cx="233.1" cy="112.4" r=".25"/>
<circle cx="244.1" cy="112.4" r=".25"/>
<circle cx="238.6" cy="112.4" r=".25"/>
<circle cx="233.1" cy="127.5" r=".25"/>
<circle cx="244.1" cy="127.5" r=".25"/>
<circle cx="238.6" cy="127.5" r=".25"/>
<circle cx="249.6" cy="127.5" r=".25"/>
<circle cx="249.6" cy="112.4" r=".25"/>
<circle cx="216.7" cy="112.4" r=".25"/>
<circle cx="200.2" cy="127.5" r=".24"/>
</g>
<g font-size="1.2">
<text x="103.1" y="47.7">T2</text>
<text x="105.6" y="45">U9</text>
<text x="103.1" y="53.2">K9</text>
<text x="103.1" y="51.8">K7</text>
<text x="103.3" y="50.4">J7</text>
<text x="124.4" y="50.4">N3</text>
<text x="124.4" y="51.8">P7</text>
<text x="124.4" y="53.2">P3</text>
<text x="129.2" y="50.2">DDR_A0</text>
<text x="129.2" y="51.6">DDR_A1</text>
<text x="129.2" y="53">DDR_A2</text>
<text x="137.6" y="48.7">DDR_A[15..0]</text>
<text x="103.1" y="57.3">K3</text>
<text x="103.2" y="54.6">L2</text>
<text x="103.2" y="58.7">L3</text>
<text x="103.3" y="55.9">J3</text>
<text x="124.4" y="54.6">N2</text>
<text x="124.4" y="55.9">P8</text>
<text x="124.4" y="57.3">P2</text>
<text x="124.4" y="58.7">R8</text>
<text x="129.2" y="54.4">DDR_A3</text>
<text x="129.2" y="55.8">DDR_A4</text>
<text x="129.2" y="57.1">DDR_A5</text>
<text x="129.2" y="58.5">DDR_A6</text>
<text x="129.2" y="59.9">DDR_A7</text>
<text x="96.3" y="61.3">DDR_D0</text>
<text x="96.3" y="62.6">DDR_D1</text>
<text x="96.3" y="64">DDR_D2</text>
<text x="96.3" y="65.4">DDR_D3</text>
<text x="103.1" y="61.4">E3</text>
<text x="103.2" y="62.8">F7</text>
<text x="103.2" y="64.1">F2</text>
<text x="103.2" y="65.5">F8</text>
<text x="124.4" y="64.1">L7</text>
<text x="124.4" y="65.5">R7</text>
<text x="124.4" y="60">R2</text>
<text x="124.4" y="61.4">T8</text>
<text x="124.4" y="62.8">R3</text>
<text x="129.2" y="61.3">DDR_A8</text>
<text x="129.2" y="62.6">DDR_A9</text>
<text x="129.2" y="64">DDR_A10</text>
<text x="129.2" y="65.4">DDR_A11</text>
<text x="96.3" y="66.7">DDR_D4</text>
<text x="96.3" y="68.1">DDR_D5</text>
<text x="96.3" y="69.5">DDR_D6</text>
<text x="96.3" y="70.8">DDR_D7</text>
<text x="103" y="69.6">G2</text>
<text x="103" y="66.9">H3</text>
<text x="103" y="68.3">H8</text>
<text x="103" y="71">H7</text>
<text x="124.4" y="66.9">N7</text>
<text x="124.4" y="68.3">T3</text>
<text x="124.4" y="69.6">T7</text>
<text x="124.4" y="71">M7</text>
<text x="129.2" y="66.7">DDR_A12</text>
<text x="129.2" y="68.1">DDR_A13</text>
<text x="129.2" y="69.5">DDR_A14</text>
<text x="129.2" y="70.8">DDR_A15</text>
<text x="147.1" y="70.7">DDR_BA[2..0]</text>
<text x="96.3" y="72.2">DDR_D8</text>
<text x="96.3" y="73.6">DDR_D9</text>
<text x="96.3" y="75">DDR_D10</text>
<text x="96.3" y="76.3">DDR_D11</text>
<text x="96.3" y="77.7">DDR_D12</text>
<text x="103" y="75.1">C8</text>
<text x="103" y="76.5">C2</text>
<text x="103" y="72.4">D7</text>
<text x="103" y="73.7">C3</text>
<text x="103.1" y="77.9">A7</text>
<text x="124.4" y="72.4">M2</text>
<text x="124.4" y="73.7">N8</text>
<text x="124.4" y="75.1">M3</text>
<text x="124.4" y="77.9">K1</text>
<text x="134.7" y="72.2">DDR_BA0</text>
<text x="134.7" y="73.6">DDR_BA1</text>
<text x="134.7" y="75">DDR_BA2</text>
<text x="96.3" y="79.1">DDR_D13</text>
<text x="96.3" y="80.4">DDR_D14</text>
<text x="96.3" y="81.8">DDR_D15</text>
<text x="103.1" y="79.2">A2</text>
<text x="103.1" y="80.6">B8</text>
<text x="103.1" y="82">A3</text>
<text x="124.4" y="80.6">B2</text>
<text x="124.4" y="82">G7</text>
<text x="124.4" y="83.4">R9</text>
<text x="135.8" y="81.2">VDDS_DDR</text>
<text x="103" y="84.7">C7</text>
<text x="103.1" y="86.1">B7</text>
<text x="103.2" y="88.9">F3</text>
<text x="124.4" y="84.7">K2</text>
<text x="124.4" y="86.1">K8</text>
<text x="124.4" y="87.5">N1</text>
<text x="124.4" y="88.9">N9</text>
<text x="103" y="90.2">G3</text>
<text x="103" y="93">D3</text>
<text x="103.1" y="94.3">E7</text>
<text x="124.4" y="90.2">R1</text>
<text x="124.4" y="91.6">D9</text>
<text x="124.4" y="94.3">A9</text>
<text x="124.4" y="95.7">B3</text>
<text x="88.9" y="99.1">VDDS_DDR</text>
<text x="103" y="101.2">C1</text>
<text x="103.1" y="98.4">A1</text>
<text x="103.1" y="99.8">A8</text>
<text x="124.4" y="97.1">E1</text>
<text x="124.4" y="98.4">G8</text>
<text x="124.4" y="99.8">J2</text>
<text x="124.4" y="101.2">J8</text>
<text x="103" y="102.6">C9</text>
<text x="103" y="103.9">D2</text>
<text x="103.1" y="105.3">E9</text>
<text x="103.2" y="106.7">F1</text>
<text x="124.4" y="106.7">P9</text>
<text x="124.4" y="102.6">M1</text>
<text x="124.4" y="103.9">M9</text>
<text x="124.4" y="105.3">P1</text>
<text x="215.3" y="106.7">VDDS_DDR</text>
<text x="103" y="109.4">H9</text>
<text x="103" y="108">H2</text>
<text x="103.3" y="112.1">J1</text>
<text x="103.3" y="113.5">J9</text>
<text x="124.4" y="108">T1</text>
<text x="124.4" y="109.4">T9</text>
<text x="124.4" y="112.1">B1</text>
<text x="124.4" y="113.5">B9</text>
<text x="87.9" y="117">DDR_VREF</text>
<text x="103.2" y="114.9">L1</text>
<text x="103.2" y="116.3">L9</text>
<text x="124.4" y="114.9">D1</text>
<text x="124.4" y="116.3">D8</text>
<text x="124.4" y="117.6">E2</text>
<text x="124.4" y="119">E8</text>
<text x="173.9" y="117.5" transform="rotate(-90 173.9 117.5)">C97</text>
<text x="179.4" y="117.5" transform="rotate(-90 179.4 117.5)">C98</text>
<text x="184.9" y="117.5" transform="rotate(-90 184.9 117.5)">C99</text>
<text x="190.4" y="118.2" transform="rotate(-90 190.4 118.2)">C100</text>
<text x="195.9" y="118.2" transform="rotate(-90 195.9 118.2)">C101</text>
<text x="201.4" y="118.2" transform="rotate(-90 201.4 118.2)">C102</text>
<text x="206.9" y="118.2" transform="rotate(-90 206.9 118.2)">C103</text>
<text x="212.3" y="118.2" transform="rotate(-90 212.3 118.2)">C104</text>
<text x="217.8" y="118.2" transform="rotate(-90 217.8 118.2)">C105</text>
<text x="223.3" y="118.2" transform="rotate(-90 223.3 118.2)">C106</text>
<text x="228.8" y="118.2" transform="rotate(-90 228.8 118.2)">C107</text>
<text x="234.3" y="118.2" transform="rotate(-90 234.3 118.2)">C108</text>
<text x="239.8" y="118.2" transform="rotate(-90 239.8 118.2)">C109</text>
<text x="245.3" y="118.2" transform="rotate(-90 245.3 118.2)">C110</text>
<text x="250.7" y="118.2" transform="rotate(-90 250.7 118.2)">C111</text>
<text x="256.2" y="118.2" transform="rotate(-90 256.2 118.2)">C112</text>
<text x="56" y="122.4">VDDS_DDR</text>
<text x="67.2" y="121.8">R76</text>
<text x="71.3" y="121.8">10K, 1%</text>
<text x="103" y="121.7">M8</text>
<text x="103" y="125.9">H1</text>
<text x="124.4" y="120.4">F9</text>
<text x="124.4" y="121.7">G1</text>
<text x="124.4" y="123.1">G9</text>
<text x="124.4" y="125.9">L8</text>
<text x="130.6" y="125.9">ZQ</text>
<text x="134.4" y="125.9">R78</text>
<text x="138.5" y="125.9">240, 1%</text>
<text x="173.9" y="125.9" transform="rotate(-90 173.9 125.9)">100nF, 16V</text>
<text x="179.4" y="125.9" transform="rotate(-90 179.4 125.9)">100nF, 16V</text>
<text x="184.9" y="125.9" transform="rotate(-90 184.9 125.9)">100nF, 16V</text>
<text x="190.4" y="125.9" transform="rotate(-90 190.4 125.9)">100nF, 16V</text>
<text x="195.9" y="125.9" transform="rotate(-90 195.9 125.9)">100nF, 16V</text>
<text x="201.4" y="125.9" transform="rotate(-90 201.4 125.9)">100nF, 16V</text>
<text x="206.9" y="125.9" transform="rotate(-90 206.9 125.9)">100nF, 16V</text>
<text x="212.3" y="125.9" transform="rotate(-90 212.3 125.9)">100nF, 16V</text>
<text x="217.8" y="125.9" transform="rotate(-90 217.8 125.9)">100nF, 16V</text>
<text x="223.3" y="125.9" transform="rotate(-90 223.3 125.9)">100nF, 16V</text>
<text x="228.8" y="125.9" transform="rotate(-90 228.8 125.9)">100nF, 16V</text>
<text x="234.3" y="125.9" transform="rotate(-90 234.3 125.9)">100nF, 16V</text>
<text x="239.8" y="125.9" transform="rotate(-90 239.8 125.9)">100nF, 16V</text>
<text x="245.3" y="125.9" transform="rotate(-90 245.3 125.9)">100nF, 16V</text>
<text x="250.7" y="125.2" transform="rotate(-90 250.7 125.2)">10uF, 16V</text>
<text x="256.2" y="125.2" transform="rotate(-90 256.2 125.2)">10uF, 16V</text>
<text x="80.9" y="128.7">C96</text>
<text x="80.9" y="130">1nF, 16V</text>
<text x="89.2" y="128.7">R77</text>
<text x="89.2" y="130">10K, 1%</text>
<text x="97.4" y="130">C95</text>
<text x="97.4" y="131.4">100nF, 16V</text>
<text x="105.6" y="131.4">D2516ECMDXGJD-U</text>
<text x="226.3" y="198.6">Title</text>
<text x="226.3" y="202.7">Size</text>
<text x="231.8" y="200">&lt;Title&gt;</text>
<text x="231.8" y="202.7">Document Number</text>
<text x="271.6" y="202.7">Rev</text>
<text x="226.3" y="206.9">Date:</text>
<text x="227.7" y="204.1">C</text>
<text x="231.8" y="204.1">&lt;Doc&gt;</text>
<text x="233.4" y="206.9">Monday, May 11, 2026</text>
<text x="253.7" y="206.9">Sheet</text>
<text x="260.6" y="206.9">1</text>
<text x="264.7" y="206.9">of</text>
<text x="268.8" y="206.9">1</text>
<text x="272.9" y="204.1">&lt;RevCode&gt;</text>
</g>
<g font-size="1.2" fill="#f00">
<text x="60.5" y="48.4">[2]</text>
<text x="63.2" y="51.2">[2]</text>
<text x="63.2" y="52.6">[2]</text>
<text x="63.2" y="53.9">[2]</text>
<text x="63.3" y="48.4">DDR_RESETn</text>
<text x="66.1" y="51.2">DDR_CLK</text>
<text x="66.1" y="52.6">DDR_CLKn</text>
<text x="66.1" y="53.9">DDR_CKE</text>
<text x="150.7" y="49.8">DDR_A[15..0]</text>
<text x="160.2" y="49.8">[2]</text>
<text x="63.2" y="55.3">[2]</text>
<text x="63.2" y="56.7">[2]</text>
<text x="63.2" y="58">[2]</text>
<text x="63.2" y="59.4">[2]</text>
<text x="66.1" y="55.3">DDR_CSn</text>
<text x="66.1" y="56.7">DDR_RASn</text>
<text x="66.1" y="58">DDR_CASn</text>
<text x="66.1" y="59.4">DDR_WEn</text>
<text x="60.2" y="60.8">[2]</text>
<text x="63.1" y="60.8">DDR_D[15..0]</text>
<text x="161.7" y="71.8">DDR_BA[2..0]</text>
<text x="171.3" y="71.8">[2]</text>
<text x="148" y="78.6">DDR_ODT</text>
<text x="155.5" y="78.6">[2]</text>
<text x="69.5" y="89.6">[2]</text>
<text x="69.8" y="85.5">[2]</text>
<text x="69.8" y="86.9">[2]</text>
<text x="72.4" y="89.6">DDR_DQS0</text>
<text x="72.7" y="85.5">DDR_DQS1</text>
<text x="72.7" y="86.9">DDR_DQSN1</text>
<text x="69.5" y="91">[2]</text>
<text x="70.1" y="93.7">[2]</text>
<text x="70.1" y="95.1">[2]</text>
<text x="72.4" y="91">DDR_DQSN0</text>
<text x="72.9" y="93.7">DDR_DQM1</text>
<text x="72.9" y="95.1">DDR_DQM0</text>
</g>
<g font-size="1.2" fill="#00c">
<text x="106.3" y="51.3">CK</text>
<text x="106.3" y="52.7">CKn</text>
<text x="106.3" y="48.6">RESET#</text>
<text x="121.3" y="51.3">A0</text>
<text x="121.3" y="52.7">A1</text>
<text x="106.3" y="58.2">CASn</text>
<text x="106.3" y="54.1">CKE</text>
<text x="106.3" y="55.5">CSn</text>
<text x="106.3" y="56.8">RASn</text>
<text x="106.3" y="59.6">WEn</text>
<text x="121.3" y="54.1">A2</text>
<text x="121.3" y="55.5">A3</text>
<text x="121.3" y="56.8">A4</text>
<text x="121.3" y="58.2">A5</text>
<text x="121.3" y="59.6">A6</text>
<text x="106.3" y="62.3">DQ0</text>
<text x="106.3" y="63.7">DQ1</text>
<text x="106.3" y="65">DQ2</text>
<text x="120.6" y="65">A10</text>
<text x="121.3" y="60.9">A7</text>
<text x="121.3" y="62.3">A8</text>
<text x="121.3" y="63.7">A9</text>
<text x="106.3" y="66.4">DQ3</text>
<text x="106.3" y="67.8">DQ4</text>
<text x="106.3" y="69.2">DQ5</text>
<text x="106.3" y="70.5">DQ6</text>
<text x="106.3" y="71.9">DQ7</text>
<text x="120.6" y="66.4">A11</text>
<text x="120.6" y="67.8">A12</text>
<text x="120.6" y="69.2">A13</text>
<text x="120.6" y="70.5">A14</text>
<text x="120.6" y="71.9">A15</text>
<text x="106.3" y="76">DQ10</text>
<text x="106.3" y="77.4">DQ11</text>
<text x="106.3" y="73.3">DQ8</text>
<text x="106.3" y="74.6">DQ9</text>
<text x="120.5" y="73.3">BA0</text>
<text x="120.5" y="74.6">BA1</text>
<text x="120.5" y="76">BA2</text>
<text x="106.3" y="78.7">DQ12</text>
<text x="106.3" y="80.1">DQ13</text>
<text x="106.3" y="81.5">DQ14</text>
<text x="106.3" y="82.9">DQ15</text>
<text x="119.5" y="81.5">VDD1</text>
<text x="119.5" y="82.9">VDD2</text>
<text x="120.1" y="78.7">ODT</text>
<text x="106.3" y="89.7">LDQS</text>
<text x="106.3" y="85.6">UDQS</text>
<text x="106.3" y="87">UDQSn</text>
<text x="119.5" y="84.2">VDD3</text>
<text x="119.5" y="85.6">VDD4</text>
<text x="119.5" y="87">VDD5</text>
<text x="119.5" y="88.3">VDD6</text>
<text x="119.5" y="89.7">VDD7</text>
<text x="106.3" y="95.2">LDM</text>
<text x="106.3" y="91.1">LDQSn</text>
<text x="106.3" y="93.9">UDM</text>
<text x="119.5" y="91.1">VDD8</text>
<text x="119.5" y="92.5">VDD9</text>
<text x="119.7" y="95.2">VSS1</text>
<text x="106.3" y="99.3">VDDQ1</text>
<text x="106.3" y="100.7">VDDQ2</text>
<text x="119.7" y="96.6">VSS2</text>
<text x="119.7" y="98">VSS3</text>
<text x="119.7" y="99.3">VSS4</text>
<text x="119.7" y="100.7">VSS5</text>
<text x="106.3" y="102.1">VDDQ3</text>
<text x="106.3" y="103.5">VDDQ4</text>
<text x="106.3" y="104.8">VDDQ5</text>
<text x="106.3" y="106.2">VDDQ7</text>
<text x="106.3" y="107.6">VDDQ8</text>
<text x="119" y="107.6">VSS10</text>
<text x="119.7" y="102.1">VSS6</text>
<text x="119.7" y="103.5">VSS7</text>
<text x="119.7" y="104.8">VSS8</text>
<text x="119.7" y="106.2">VSS9</text>
<text x="106.3" y="113">NC1</text>
<text x="106.3" y="110.3">VDDQ10</text>
<text x="106.3" y="108.9">VDDQ9</text>
<text x="118.7" y="113">VSSQ1</text>
<text x="119" y="108.9">VSS11</text>
<text x="119" y="110.3">VSS12</text>
<text x="106.3" y="114.4">NC2</text>
<text x="106.3" y="115.8">NC3</text>
<text x="106.3" y="117.2">NC4</text>
<text x="118.7" y="114.4">VSSQ2</text>
<text x="118.7" y="115.8">VSSQ3</text>
<text x="118.7" y="117.2">VSSQ4</text>
<text x="118.7" y="118.5">VSSQ5</text>
<text x="118.7" y="119.9">VSSQ6</text>
<text x="106.3" y="122.6">VREF_CA</text>
<text x="118.7" y="121.3">VSSQ7</text>
<text x="118.7" y="122.6">VSSQ8</text>
<text x="118.7" y="124">VSSQ9</text>
<text x="106.3" y="126.7">VREF_DQ</text>
<text x="121" y="126.7">ZQ</text>
</g>
<g font-size="1">
<text x="28.8" y="1">5</text>
<text x="83.7" y="1">4</text>
<text x="138.5" y="1">3</text>
<text x="193.4" y="1">2</text>
<text x="248.2" y="1">1</text>
<text x=".3" y="27.9">D</text>
<text x="276" y="27.9">D</text>
<text x=".3" y="79.4">C</text>
<text x="276" y="79.4">C</text>
<text x=".3" y="130.8">B</text>
<text x="276" y="130.8">B</text>
<text x=".3" y="182.2">A</text>
<text x="276" y="182.2">A</text>
<text x="28.8" y="208.1">5</text>
<text x="83.7" y="208.1">4</text>
<text x="138.5" y="208.1">3</text>
<text x="193.4" y="208.1">2</text>
<text x="248.2" y="208.1">1</text>
</g>
</svg>
